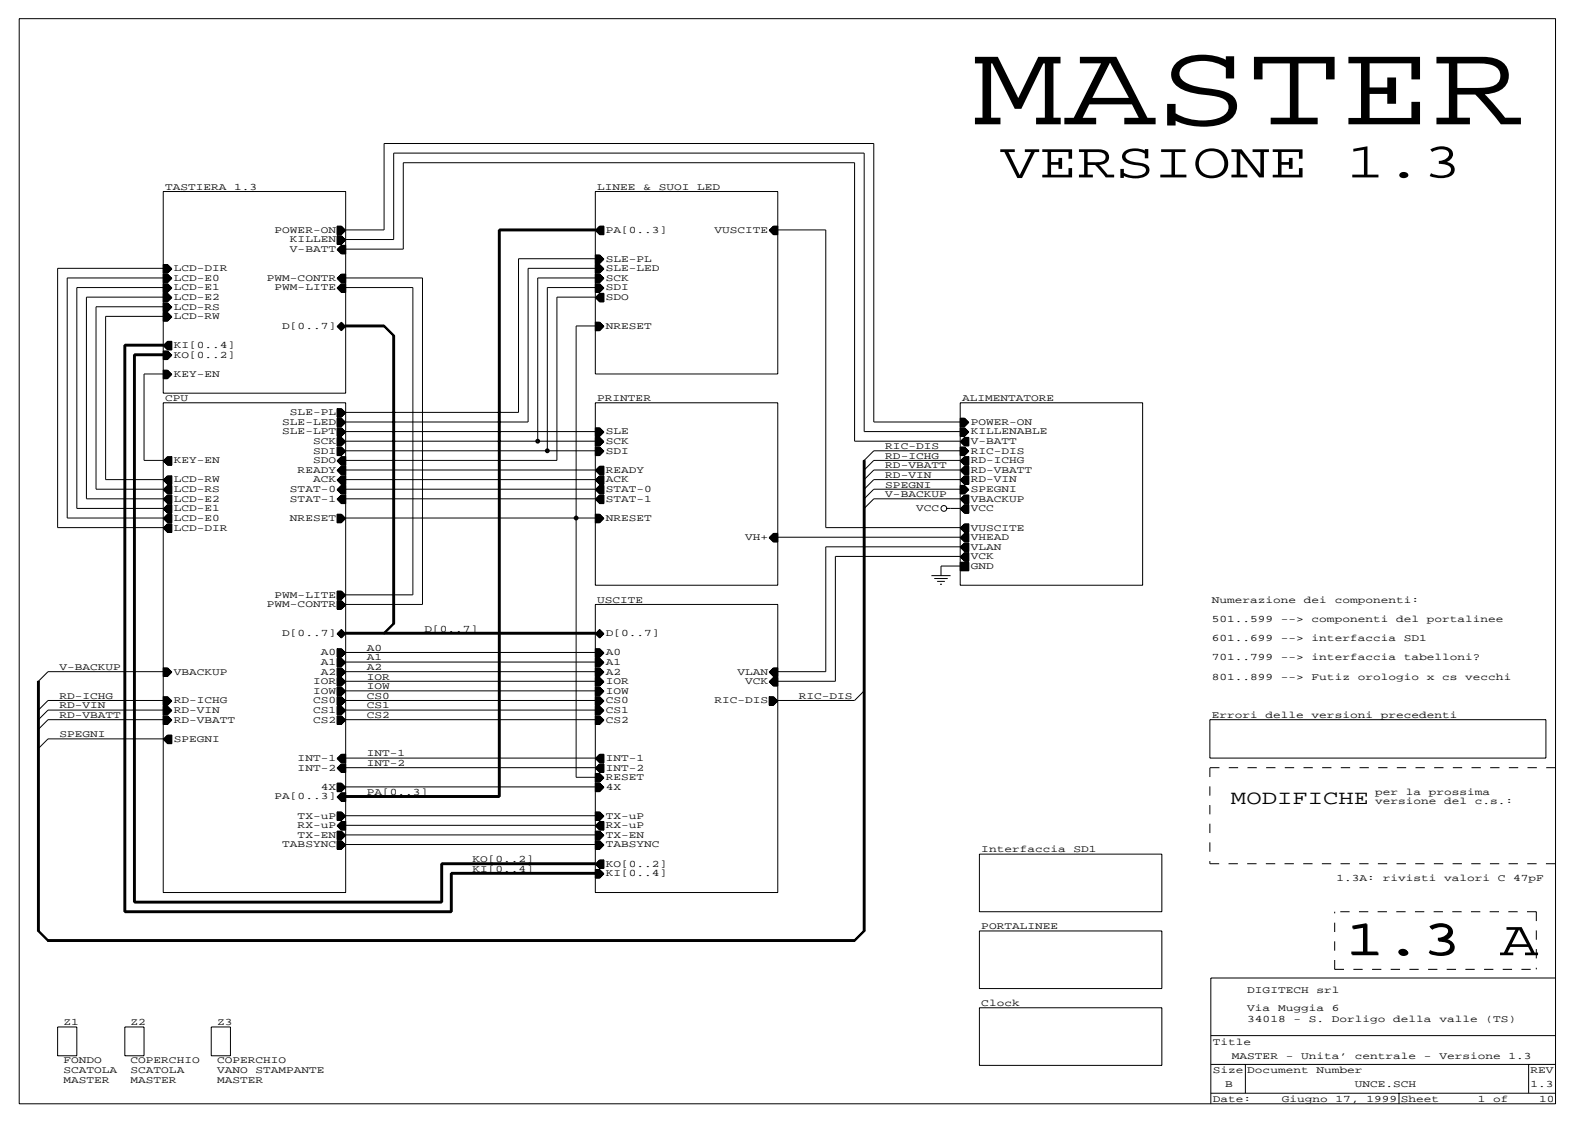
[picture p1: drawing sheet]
<svg xmlns="http://www.w3.org/2000/svg" width="420mm" height="297mm" viewBox="0 0 420 297" stroke-linecap="round" stroke-linejoin="round" font-family="sans-serif">
<g fill="none" stroke="#000" stroke-width=".26">
<path d="M5.1 4.9h406.4v287.1h-406.4zM43.2 50.7h48.2v53.3h-48.2zM89.2 59.8h1.1l1.1 1.1-1.1 1.2h-1.1zM157.5 50.7h48.2v48.2h-48.2zM205.7 59.8h-1.1l-1.1 1.1M43.2 75h1.1l1.2 1.2M43.2 75.3h1.4M43.2 75.6h1.6M43.2 75.8h1.9M43.2 76.2h2.3M43.2 76.4h2M43.2 76.7h1.8"/>
<path d="M43.2 76.9h1.5M43.2 77.2h1.2M43.2 77.6h1.1l1.2 1.1M43.2 77.8h1.4M43.2 78.1h1.6M43.2 78.3h1.9M43.2 78.7h2.3M43.2 79h2M43.2 79.2h1.8M43.2 79.5h1.5M43.2 79.7h1.2M43.2 72.5h1.1l1.2 1.1"/>
<path d="M43.2 72.8h1.4M43.2 73h1.6M43.2 73.3h1.9M43.2 73.6h2.3M43.2 73.9h2M43.2 74.2h1.8M43.2 74.4h1.5M43.2 74.7h1.2M43.2 70h1.1l1.2 1.1M43.2 70.2h1.4M43.2 70.5h1.6M43.2 70.7h1.9"/>
<path d="M43.2 71.1h2.3M43.2 71.4h2M43.2 71.6h1.8M43.2 71.9h1.5M43.2 72.1h1.2M45.3 76.1h-25v58.4h22.9M45.3 78.6h-22.4v53.3h20.3M45.3 73.5h-27.5v63.5h25.4M45.3 71h-30.1v68.6h28M45.5 76.2l-1.2 1.1h-1.1M45.5 78.7l-1.2 1.2h-1.1M45.5 73.6l-1.2 1.2h-1.1"/>
<path d="M45.5 71.1l-1.2 1.1h-1.1M89.2 62.3h1.1l1.1 1.2-1.1 1.1h-1.1zM89.2 60.1h1.4M89.2 60.3h1.6M89.2 60.6h1.9M89.2 60.8h2.1M89.2 60.9h2.2M89.2 61.2h2M89.2 61.5h1.7M89.2 61.7h1.5M89.2 62h1.2M89.2 62.6h1.4"/>
<path d="M89.2 62.9h1.6M89.2 63.1h1.9M89.2 63.4h2.1M89.2 63.5h2.2M89.2 63.7h2M89.2 64h1.7M89.2 64.2h1.5M89.2 64.5h1.2M89.2 76.2l1.1 1.1h1.1M89.2 76.2h2.2M89.2 73.6l1.1 1.2h1.1M89.2 73.6h2.2"/>
<path d="M89.2 66l1.1 1.2h1.1M89.2 66h2.2M89.3 76.1h19.9v81.2h-17.8M89.3 73.5h22.5v86.4h-20.4M89.3 65.9h17.4v-22.9h119.4v73.7h27.9M89.4 76.4h2M89.4 73.9h2M89.4 66.3h2M89.5 75.8h1.9M89.5 73.3h1.9M89.5 65.6h1.9M89.7 76.7h1.7"/>
<path d="M89.7 74.2h1.7M89.7 66.5h1.7M89.8 75.6h1.6M89.8 73h1.6M89.8 65.4h1.6M89.9 76.9h1.5M89.9 74.4h1.5M89.9 66.8h1.5M90 75.3h1.4M90 72.8h1.4M90 65.1h1.4M90.2 77.2h1.2"/>
<path d="M90.2 74.7h1.2M90.2 67h1.2M91.4 60.8h10.2v-22.8h129.5v73.6h25.1M91.4 63.4h12.7v-22.9h124.5v73.7h27.6M91.4 75h-1.1l-1.1 1.2M91.4 72.5h-1.1l-1.1 1.1M91.4 64.9h-1.1l-1.1 1.1M132.1 61.1h25.4M132.3 60.8v149.9h-43M157.5 60.9l1.1-1.1h1.2v2.3h-1.2zM157.5 60.6h-25.4v150.3h-40.7M157.5 60.8h-25.7v149.9"/>
<path d="M157.5 60.9h2.3M157.5 75h1.1l1.2 1.2M157.5 75.3h1.4M157.5 75.6h1.6M157.5 75.8h1.9M157.5 76.2h2.3M157.5 76.4h2M157.5 76.7h1.8M157.5 76.9h1.5M157.5 77.2h1.2M157.5 78.7l1.1-1.1h1.2v2.3h-1.2zM157.5 78.6h-10.2v43.2h-58"/>
<path d="M157.5 78.7h2.3M157.5 72.5h1.1l1.2 1.1M157.5 72.8h1.4M157.5 73h1.6M157.5 73.3h1.9M157.5 73.6h2.3M157.5 73.9h2M157.5 74.2h1.8M157.5 74.4h1.5M157.5 74.7h1.2M157.5 70h1.1l1.2 1.1M157.5 70.2h1.4"/>
<path d="M157.5 70.5h1.6M157.5 70.7h1.9M157.5 71.1h2.3M157.5 71.4h2M157.5 71.6h1.8M157.5 71.9h1.5M157.5 72.1h1.2M157.5 67.4h1.1l1.2 1.2M157.5 67.7h1.4M157.5 67.9h1.6M157.5 68.2h1.9M157.5 68.6h2.3"/>
<path d="M157.5 68.8h2M157.5 69.1h1.8M157.5 69.3h1.5M157.5 69.6h1.2M157.6 60.8h2.2M157.6 78.6h2.2M157.7 61.2h2.1M157.7 79h2.1M157.9 60.6h1.9M157.9 78.3h1.9M158 61.5h1.8M158 79.2h1.8"/>
<path d="M158.1 60.3h1.7M158.1 78.1h1.7M158.2 61.7h1.6M158.2 79.5h1.6M158.4 60.1h1.4M158.4 77.8h1.4M158.5 62h1.3M158.5 79.7h1.3M159.6 76.1h-14.8v43.1M159.6 73.5h-17.4v43.2M159.6 71h-19.9v40.6h-48.3M159.6 68.4h-22.4v40.7h-45.8"/>
<path d="M159.8 76.2l-1.2 1.1h-1.1M159.8 73.6l-1.2 1.2h-1.1M159.8 71.1l-1.2 1.1h-1.1M159.8 68.6l-1.2 1.1h-1.1M203.5 60.9l1.1 1.2h1.1M203.5 60.9h2.2M203.6 60.8h14.8v78.8h35.6M203.7 61.2h2M203.8 60.6h1.9M204 61.5h1.7M204.1 60.3h1.6M204.2 61.7h1.5"/>
<path d="M204.3 60.1h1.4M204.5 62h1.2M33 91.6h10.2M33.3 91.3v149.9M35.6 94.1h7.6M35.8 93.8v144.8M43.2 80.1h1.1l1.2 1.2M43.2 80.4h1.4M43.2 80.6h1.6M43.2 80.9h1.9M43.2 81.3h2.3M43.2 81.5h2"/>
<path d="M43.2 81.8h1.8M43.2 82h1.5M43.2 82.3h1.2M43.2 82.7h1.1l1.2 1.1M43.2 82.9h1.4M43.2 83.2h1.6M43.2 83.4h1.9M43.2 83.8h2.3M43.2 84.1h2M43.2 84.3h1.8M43.2 84.6h1.5M43.2 84.8h1.2"/>
<path d="M43.2 91.4l1.1-1.1h1.2v2.3h-1.2zM43.2 91h-10.2v150.4h86.4v-10.7h40M43.2 91.3h-10.4v149.9h86.8v-10.2M43.2 91.4h2.3M43.2 97.9h1.1l1.2 1.1M43.2 98.2h1.4M43.2 98.4h1.6M43.2 98.7h1.9M43.2 99h2.3M43.2 99.3h2M43.2 99.6h1.8M43.2 99.8h1.5"/>
<path d="M43.2 92.8h1.1l1.2 1.2M43.2 93.1h1.4M43.2 93.3h1.6M43.2 94h2.3M43.2 94.2h2M43.2 94.5h1.8M43.2 94.7h1.5M43.2 95h1.2M43.3 91.3h2.2M43.4 91.7h2.1M43.6 91h1.9M43.7 91.9h1.8"/>
<path d="M43.8 90.8h1.7M43.9 92.2h1.6M44.1 90.5h1.4M44.2 92.4h1.3M45.1 93.6h-9.5v145.3h81.2v-10.7h40.7M45.3 81.1h-19.9v48.3h17.8M45.3 83.7h-17.4v43.2h15.3M45.3 98.9h-7.2v22.9h5.1M45.3 93.8h-10v144.8h81.8v-10.1M45.5 81.3l-1.2 1.1h-1.1M45.5 83.8l-1.2 1.1h-1.1M45.5 99l-1.2 1.2h-1.1"/>
<path d="M45.5 94l-1.2 1.1h-1.1M89.2 86.3l1.1-1.1 1.1 1.1-1.1 1.2zM90.5 85.4l-1.2 1.1M90.7 85.6l-1.2 1.1M90.8 85.7l-1.1 1.2M91 85.9l-1.1 1.2M91.2 86.1l-1.2 1.1M91.4 86.3l-1.2 1.1M91.4 86h10.2M91.4 86.2h10.2l2.5 2.6v76.2l-2.5 2.5M101.6 86l2.8 2.8M101.6 86l-.3 .2 2.8 2.8"/>
<path d="M101.6 86v.5h-10.2M104.4 88.8h-.5v76.2h.5M104.4 88.8v76.2M157.5 85.2h1.1l1.2 1.1M157.5 85.5h1.4M157.5 85.7h1.6M157.5 86h1.9M157.5 86.3h2.3M157.5 86.6h2M157.5 86.9h1.8M157.5 87.1h1.5M157.5 87.4h1.2"/>
<path d="M159.6 86.2h-7.2v119.4h7.2M159.8 86.3l-1.2 1.2h-1.1M43.2 106.5h48.2v129.6h-48.2zM43.2 100.1h1.2M89.2 108.1h1.1l1.1 1.1-1.1 1.1h-1.1zM89.2 110.6h1.1l1.1 1.1-1.1 1.2h-1.1zM89.2 113.1h1.1l1.1 1.2-1.1 1.1h-1.1zM89.2 115.7h1.1l1.1 1.1-1.1 1.2h-1.1zM89.2 118.2h1.1l1.1 1.2-1.1 1.1h-1.1zM89.2 110.9h1.4M89.2 111.1h1.6M89.2 111.4h1.9"/>
<path d="M89.2 111.6h2.1M89.2 111.7h2.2M89.2 112h2M89.2 112.3h1.7M89.2 112.5h1.5M89.2 112.8h1.2M89.2 113.4h1.4M89.2 113.7h1.6M89.2 113.9h1.9M89.2 114.2h2.1M89.2 114.3h2.2M89.2 114.5h2"/>
<path d="M89.2 114.8h1.7M89.2 115h1.5M89.2 115.3h1.2M89.2 118.5h1.4M89.2 118.7h1.6M89.2 119h1.9M89.2 119.2h2.1M89.2 119.4h2.2M89.2 119.6h2M89.2 119.9h1.7M89.2 115.9h1.4M89.2 116.2h1.6"/>
<path d="M89.2 116.4h1.9M89.2 116.7h2.1M89.2 116.8h2.2M89.2 117.1h2M89.2 117.3h1.7M89.2 117.6h1.5M89.2 117.8h1.2M89.2 108.3h1.4M89.2 108.6h1.6M89.2 108.8h1.9M89.2 109.1h2.1M89.2 109.2h2.2"/>
<path d="M89.2 109.5h2M89.2 109.7h1.7M89.2 110h1.5M89.2 110.2h1.2M91.4 114.2h68.2M91.4 119.2h68.2M91.4 116.7h68.2M157.5 106.5h48.2v48.3h-48.2zM157.5 113.1h1.1l1.2 1.2M157.5 113.4h1.4M157.5 113.7h1.6M157.5 113.9h1.9"/>
<path d="M157.5 114.3h2.3M157.5 114.5h2M157.5 114.8h1.8M157.5 115h1.5M157.5 115.3h1.2M157.5 118.2h1.1l1.2 1.2M157.5 118.5h1.4M157.5 118.7h1.6M157.5 119h1.9M157.5 119.4h2.3M157.5 119.6h2M157.5 119.9h1.8"/>
<path d="M157.5 115.7h1.1l1.2 1.1M157.5 115.9h1.4M157.5 116.2h1.6M157.5 116.4h1.9M157.5 116.8h2.3M157.5 117.1h2M157.5 117.3h1.8M157.5 117.6h1.5M157.5 117.8h1.2M159.8 114.3l-1.2 1.1h-1.1M159.8 119.4l-1.2 1.1h-1.1M159.8 116.8l-1.2 1.2h-1.1"/>
<path d="M254 106.5h48.3v48.3h-48.3zM254 110.6h1.1l1.2 1.1M254 110.9h1.4M254 111.1h1.7M254 111.4h1.9M254 111.7h2.3M254 112h2M254 112.3h1.8M254 112.5h1.5M254 112.8h1.3M254 113.1h1.1l1.2 1.2M254 113.4h1.4"/>
<path d="M254 113.7h1.7M254 113.9h1.9M254 114.3h2.3M254 114.5h2M254 114.8h1.8M254 115h1.5M254 115.3h1.3M254 118.2h1.1l1.2 1.2M254 118.5h1.4M254 118.7h1.7M254 119h1.9M254 119.4h2.3"/>
<path d="M254 119.6h2M254 119.9h1.8M254 116.8h2.3M254.1 116.7h2.2M254.3 117.1h2M254.4 116.4h1.9M254.5 117.3h1.8M254.6 116.2h1.7M254.8 117.6h1.5M254.9 115.9h1.4M255 117.8h1.3M255.1 115.7h1.2v2.3h-1.2l-1.1-1.2z"/>
<path d="M256.2 119.2h-25.1l-2.5 2.6v124.4l-2.5 2.6h-213.4l-2.5-2.6v-66l2.5-2.5h32.6M256.3 111.7l-1.2 1.2h-1.1M256.3 114.3l-1.2 1.1h-1.1M256.3 119.4l-1.2 1.1h-1.1M43.2 121.9l1.1-1.1h1.2v2.2h-1.2zM43.2 127l1.1-1.2h1.2v2.3h-1.2zM43.2 129.5l1.1-1.1h1.2v2.3h-1.2zM43.2 132.1l1.1-1.2h1.2v2.3h-1.2zM43.2 134.6l1.1-1.1h1.2v2.2h-1.2zM43.2 139.7l1.1-1.2h1.2v2.3h-1.2zM43.2 121.9h2.3M43.2 127h2.3"/>
<path d="M43.2 134.6h2.3M43.2 129.5h2.3M43.2 132.1h2.3M43.2 139.7h2.3M43.2 137.1h2.3M43.3 121.8h2.2M43.3 126.9h2.2M43.3 134.5h2.2M43.3 129.4h2.2M43.3 131.9h2.2M43.3 139.6h2.2M43.3 137h2.2"/>
<path d="M43.4 122.2h2.1M43.4 127.2h2.1M43.4 134.9h2.1M43.4 129.8h2.1M43.4 132.3h2.1M43.4 139.9h2.1M43.4 137.4h2.1M43.6 121.5h1.9M43.6 126.6h1.9M43.6 134.2h1.9M43.6 129.1h1.9M43.6 131.7h1.9"/>
<path d="M43.6 139.3h1.9M43.6 136.8h1.9M43.7 122.4h1.8M43.7 127.5h1.8M43.7 135.1h1.8M43.7 130h1.8M43.7 132.6h1.8M43.7 137.7h1.8M43.8 121.3h1.7M43.8 126.4h1.7M43.8 134h1.7M43.8 128.9h1.7"/>
<path d="M43.8 131.4h1.7M43.8 139.1h1.7M43.8 136.5h1.7M43.9 122.7h1.6M43.9 127.7h1.6M43.9 135.4h1.6M43.9 130.3h1.6M43.9 132.8h1.6M43.9 137.9h1.6M44.1 121h1.4M44.1 126.1h1.4M44.1 133.7h1.4"/>
<path d="M44.1 128.6h1.4M44.1 131.2h1.4M44.1 138.8h1.4M44.1 136.3h1.4M44.2 122.9h1.3M44.2 128h1.3M44.2 135.6h1.3M44.2 130.5h1.3M44.2 133.1h1.3M44.2 138.2h1.3M44.3 136h1.2v2.3h-1.2l-1.1-1.2zM89.2 136h1.1l1.1 1.1-1.1 1.2h-1.1z"/>
<path d="M89.2 121.9l1.1 1.1h1.1M89.2 121.9h2.2M89.2 124.4l1.1 1.2h1.1M89.2 124.4h2.2M89.2 127l1.1 1.1h1.1M89.2 127h2.2M89.2 129.5l1.1 1.2h1.1M89.2 129.5h2.2M89.2 120.1h1.5M89.2 120.4h1.2M89.2 132.1l1.1 1.1h1.1M89.2 132.1h2.2"/>
<path d="M89.2 136.3h1.4M89.2 136.5h1.6M89.2 136.8h1.9M89.2 137h2.1M89.2 137.1h2.2M89.2 137.4h2M89.2 137.7h1.7M89.2 137.9h1.5M89.2 138.2h1.2M89.3 124.3h68.2M89.3 126.9h68.2M89.3 129.4h68.2"/>
<path d="M89.3 131.9h68.2M89.4 122.2h2M89.4 124.7h2M89.4 127.2h2M89.4 129.8h2M89.4 132.3h2M89.5 121.5h1.9M89.5 124.1h1.9M89.5 126.6h1.9M89.5 129.1h1.9M89.5 131.7h1.9M89.7 122.4h1.7"/>
<path d="M89.7 125h1.7M89.7 127.5h1.7M89.7 130h1.7M89.7 132.6h1.7M89.8 121.3h1.6M89.8 123.8h1.6M89.8 126.4h1.6M89.8 128.9h1.6M89.8 131.4h1.6M89.9 122.7h1.5M89.9 125.2h1.5M89.9 127.7h1.5"/>
<path d="M89.9 130.3h1.5M89.9 132.8h1.5M90 121h1.4M90 123.6h1.4M90 126.1h1.4M90 128.6h1.4M90 131.2h1.4M90.2 122.9h1.2M90.2 125.5h1.2M90.2 128h1.2M90.2 130.5h1.2M90.2 133.1h1.2"/>
<path d="M91.4 120.8h-1.1l-1.1 1.1M91.4 123.3h-1.1l-1.1 1.1M91.4 125.8h-1.1l-1.1 1.2M91.4 128.4h-1.1l-1.1 1.1M91.4 130.9h-1.1l-1.1 1.2M91.4 137h68.2M157.5 124.4l1.1-1.1h1.2v2.3h-1.2zM157.5 127l1.1-1.2h1.2v2.3h-1.2zM157.5 129.5l1.1-1.1h1.2v2.3h-1.2zM157.5 132.1l1.1-1.2h1.2v2.3h-1.2zM157.5 124.4h2.3M157.5 127h2.3"/>
<path d="M157.5 129.5h2.3M157.5 120.1h1.5M157.5 120.4h1.2M157.5 132.1h2.3M157.5 136h1.1l1.2 1.1M157.5 136.3h1.4M157.5 136.5h1.6M157.5 136.8h1.9M157.5 137.1h2.3M157.5 137.4h2M157.5 137.7h1.8M157.5 137.9h1.5"/>
<path d="M157.5 138.2h1.2M157.6 124.3h2.2M157.6 126.9h2.2M157.6 129.4h2.2M157.6 131.9h2.2M157.7 124.7h2.1M157.7 127.2h2.1M157.7 129.8h2.1M157.7 132.3h2.1M157.9 124.1h1.9M157.9 126.6h1.9M157.9 129.1h1.9"/>
<path d="M157.9 131.7h1.9M158 125h1.8M158 127.5h1.8M158 130h1.8M158 132.6h1.8M158.1 123.8h1.7M158.1 126.4h1.7M158.1 128.9h1.7M158.1 131.4h1.7M158.2 125.2h1.6M158.2 127.7h1.6M158.2 130.3h1.6"/>
<path d="M158.2 132.8h1.6M158.4 123.6h1.4M158.4 126.1h1.4M158.4 128.6h1.4M158.4 131.2h1.4M158.5 125.5h1.3M158.5 128h1.3M158.5 130.5h1.3M158.5 133.1h1.3M159.8 137.1l-1.2 1.2h-1.1M228.3 121.8h.6v124.4h-.6zM250.4 134.5h3.6"/>
<path d="M254 127l1.1-1.2h1.2v2.3h-1.2zM254 132.1l1.1-1.2h1.2v2.3h-1.2zM254 134.6l1.1-1.1h1.2v2.2h-1.2zM254 139.7l1.1-1.2h1.2v2.3h-1.2zM254 121.8h-22.9l-2.5 2.5M254 121.9h2.3M254 124.3h-22.9l-2.5 2.6M254 124.4h2.3M254 126.9h-22.9l-2.5 2.5M254 127h2.3M254 134.6h2.3M254 128.4h1.1l1.2 1.1"/>
<path d="M254 128.6h1.4M254 128.9h1.7M254 129.1h1.9M254 129.5h2.3M254 129.8h2M254 130h1.8M254 130.3h1.5M254 130.5h1.3M254 120.1h1.5M254 120.4h1.3M254 131.9h-22.9l-2.5 2.6M254 132.1h2.3"/>
<path d="M254 139.7h2.3M254.1 121.8h2.2M254.1 124.3h2.2M254.1 126.9h2.2M254.1 134.5h2.2M254.1 131.9h2.2M254.1 139.6h2.2M254.3 122.2h2M254.3 124.7h2M254.3 127.2h2M254.3 134.9h2M254.3 132.3h2"/>
<path d="M254.3 139.9h2M254.4 121.5h1.9M254.4 124.1h1.9M254.4 126.6h1.9M254.4 134.2h1.9M254.4 131.7h1.9M254.4 139.3h1.9M254.5 122.4h1.8M254.5 125h1.8M254.5 127.5h1.8M254.5 135.1h1.8M254.5 132.6h1.8"/>
<path d="M254.6 121.3h1.7M254.6 123.8h1.7M254.6 126.4h1.7M254.6 134h1.7M254.6 131.4h1.7M254.6 139.1h1.7M254.8 122.7h1.5M254.8 125.2h1.5M254.8 127.7h1.5M254.8 135.4h1.5M254.8 132.8h1.5M254.9 121h1.4"/>
<path d="M254.9 123.6h1.4M254.9 126.1h1.4M254.9 133.7h1.4M254.9 131.2h1.4M254.9 138.8h1.4M255 122.9h1.3M255 125.5h1.3M255 128h1.3M255 135.6h1.3M255 133.1h1.3M255.1 120.8h1.2v2.2h-1.2l-1.1-1.1zM255.1 123.3h1.2v2.3h-1.2l-1.1-1.2z"/>
<path d="M256.2 129.4h-25.1l-2.5 2.5M256.3 129.5l-1.2 1.2h-1.1M43.7 140.2h1.8M43.9 140.4h1.6M44.2 140.7h1.3M89.2 156.3h1.1l1.1 1.2-1.1 1.1h-1.1zM89.2 158.9h1.1l1.1 1.1-1.1 1.1h-1.1zM89.2 156.6h1.4M89.2 156.8h1.6M89.2 157.1h1.9M89.2 157.3h2.1M89.2 157.5h2.2"/>
<path d="M89.2 157.7h2M89.2 158h1.7M89.2 158.2h1.5M89.2 158.5h1.2M89.2 159.1h1.4M89.2 159.4h1.6M89.2 159.6h1.9M89.2 159.9h2.1M157.5 159.9h48.2v76.2h-48.2zM203.5 142.2l1.1 1.2h1.1M203.5 142.2h2.2M203.6 142.1h50.4"/>
<path d="M203.7 142.5h2M203.8 141.8h1.9M204 142.7h1.7M204.1 141.6h1.6M204.2 143h1.5M204.3 141.3h1.4M204.5 143.2h1.2M205.7 141.1h-1.1l-1.1 1.1M246.4 152.3h5.1M247.1 153h3.6M247.9 153.8h2M248.7 154.5h.5"/>
<path d="M254 142.2l1.1-1.1h1.2v2.3h-1.2zM254 144.8l1.1-1.2h1.2v2.3h-1.2zM254 147.3l1.1-1.1h1.2v2.2h-1.2zM254 148.7h2.3v2.3h-2.3M254 149h2.3M254 149.2h2.3M254 149.5h2.3M254 150h2.3M254 150.2h2.3M254 150.5h2.3M254 150.7h2.3M254 147.2h-33v33h-17.4"/>
<path d="M254 147.3h2.3M254 144.6h-35.6v33.1h-14.8M254 144.8h2.3M254 142.2h2.3M254.1 147.2h2.2M254.1 144.6h2.2M254.1 142.1h2.2M254.3 147.6h2M254.3 145h2M254.3 142.5h2M254.4 146.9h1.9M254.4 144.4h1.9"/>
<path d="M254.4 141.8h1.9M254.5 147.8h1.8M254.5 145.3h1.8M254.5 140.2h1.8M254.5 142.7h1.8M254.6 146.7h1.7M254.6 144.1h1.7M254.6 141.6h1.7M254.8 148.1h1.5M254.8 145.5h1.5M254.8 140.4h1.5M254.8 143h1.5"/>
<path d="M254.9 146.4h1.4M254.9 143.9h1.4M254.9 141.3h1.4M255 148.3h1.3M255 145.8h1.3M255 140.7h1.3M255 143.2h1.3M256.3 149.7h-7.4v2.6M43.2 176.6h1.1l1.2 1.2M43.2 176.9h1.4M43.2 177.2h1.6M43.2 177.4h1.9"/>
<path d="M43.2 177.8h2.3M43.2 178h2M43.2 178.3h1.8M43.2 178.5h1.5M43.2 178.8h1.2M45.5 177.8l-1.2 1.1h-1.1M89.2 171.6h1.1l1.1 1.1-1.1 1.1h-1.1zM89.2 174.1h1.1l1.1 1.1-1.1 1.2h-1.1zM89.2 176.6h1.1l1.1 1.2-1.1 1.1h-1.1zM89.2 179.2h1.1l1.1 1.1-1.1 1.2h-1.1zM89.2 176.9h1.4M89.2 177.2h1.6"/>
<path d="M89.2 177.4h1.9M89.2 177.7h2.1M89.2 177.8h2.2M89.2 178h2M89.2 178.3h1.7M89.2 178.5h1.5M89.2 178.8h1.2M89.2 167.6l1.1-1.1 1.1 1.1-1.1 1.2zM89.2 171.8h1.4M89.2 172.1h1.6M89.2 172.3h1.9M89.2 172.6h2.1"/>
<path d="M89.2 172.7h2.2M89.2 173h2M89.2 173.2h1.7M89.2 173.5h1.5M89.2 173.7h1.2M89.2 174.4h1.4M89.2 174.6h1.6M89.2 174.9h1.9M89.2 175.1h2.1M89.2 175.2h2.2M89.2 175.5h2M89.2 175.8h1.7"/>
<path d="M89.2 176h1.5M89.2 176.3h1.2M89.2 179.4h1.4M89.2 179.7h1.6M89.2 179.9h1.9M89.2 160h2.2M89.2 160.3h2M89.2 160.5h1.7M89.2 160.8h1.5M89.2 161h1.2M90.5 166.7l-1.2 1.1M90.7 166.8l-1.2 1.2"/>
<path d="M90.8 167l-1.1 1.2M91 167.2l-1.1 1.1M91.2 167.4l-1.2 1.1M91.4 167.5l-1.2 1.2M91.4 177.7h68.2M91.4 172.6h68.2M91.4 175.1h68.2M91.4 167.5h66.1M91.4 167.2h66.1M91.4 167.8h66.1M104.1 164.7l-2.8 2.8 .3 .3 2.8-2.8M157.5 176.6h1.1l1.2 1.2"/>
<path d="M157.5 176.9h1.4M157.5 177.2h1.6M157.5 177.4h1.9M157.5 177.8h2.3M157.5 178h2M157.5 178.3h1.8M157.5 178.5h1.5M157.5 178.8h1.2M157.5 171.6h1.1l1.2 1.1M157.5 171.8h1.4M157.5 172.1h1.6M157.5 172.3h1.9"/>
<path d="M157.5 172.7h2.3M157.5 173h2M157.5 173.2h1.8M157.5 173.5h1.5M157.5 173.7h1.2M157.5 174.1h1.1l1.2 1.1M157.5 174.4h1.4M157.5 174.6h1.6M157.5 174.9h1.9M157.5 175.2h2.3M157.5 175.5h2M157.5 175.8h1.8"/>
<path d="M157.5 176h1.5M157.5 176.3h1.2M157.5 179.2h1.1l1.2 1.1M157.5 179.4h1.4M157.5 179.7h1.6M157.5 179.9h1.9M157.5 167.6l1.1-1.1 1.2 1.1-1.2 1.2zM158.8 166.7l-1.1 1.1M159 166.8l-1.2 1.2M159.2 167l-1.2 1.2M159.3 167.2l-1.1 1.1M159.5 167.4l-1.1 1.1"/>
<path d="M159.7 167.5l-1.2 1.2M159.8 177.8l-1.2 1.1h-1.1M159.8 172.7l-1.2 1.1h-1.1M159.8 175.2l-1.2 1.2h-1.1M203.5 177.8l1.1 1.1h1.1M203.5 177.8h2.2M203.7 178h2M203.8 177.4h1.9M203.8 179.9h1.9M204 178.3h1.7M204.1 177.2h1.6M204.1 179.7h1.6"/>
<path d="M204.2 178.5h1.5M204.3 176.9h1.4M204.3 179.4h1.4M204.5 178.8h1.2M205.7 176.6h-1.1l-1.1 1.2M205.7 179.2h-1.1l-1.1 1.1M9.9 180.2h.5v66h-.5zM43.2 195.6l1.1-1.2h1.2v2.3h-1.2zM43.2 184.3h1.1l1.2 1.1M43.2 184.5h1.4M43.2 184.8h1.6M43.2 185h1.9"/>
<path d="M43.2 185.4h2.3M43.2 185.7h2M43.2 185.9h1.8M43.2 186.2h1.5M43.2 186.4h1.2M43.2 186.8h1.1l1.2 1.1M43.2 187.1h1.4M43.2 187.3h1.6M43.2 187.6h1.9M43.2 187.9h2.3M43.2 188.2h2M43.2 188.5h1.8"/>
<path d="M43.2 188.7h1.5M43.2 189h1.2M43.2 189.3h1.1l1.2 1.2M43.2 189.6h1.4M43.2 189.9h1.6M43.2 190.1h1.9M43.2 190.5h2.3M43.2 190.7h2M43.2 191h1.8M43.2 191.2h1.5M43.2 191.5h1.2M43.2 195.4h-30.5l-2.5 2.6"/>
<path d="M43.2 195.6h2.3M43.3 195.4h2.2M43.4 195.8h2.1M43.6 195.2h1.9M43.7 196.1h1.8M43.8 194.9h1.7M43.9 196.3h1.6M44.1 194.7h1.4M44.2 196.6h1.3M45.3 185.3h-32.6l-2.5 2.5M45.3 187.8h-32.6l-2.5 2.6M45.3 190.4h-32.6l-2.5 2.5"/>
<path d="M45.5 190.5l-1.2 1.1h-1.1M45.5 185.4l-1.2 1.1h-1.1M45.5 187.9l-1.2 1.2h-1.1M89.2 181.7h1.1l1.1 1.2-1.1 1.1h-1.1zM89.2 184.3h1.1l1.1 1.1-1.1 1.1h-1.1zM89.2 186.8h1.1l1.1 1.1-1.1 1.2h-1.1zM89.2 189.3h1.1l1.1 1.2-1.1 1.1h-1.1zM89.2 184.5h1.4M89.2 184.8h1.6M89.2 185h1.9M89.2 185.3h2.1M89.2 185.4h2.2"/>
<path d="M89.2 185.7h2M89.2 185.9h1.7M89.2 186.2h1.5M89.2 186.4h1.2M89.2 187.1h1.4M89.2 187.3h1.6M89.2 187.6h1.9M89.2 187.8h2.1M89.2 187.9h2.2M89.2 188.2h2M89.2 188.5h1.7M89.2 188.7h1.5"/>
<path d="M89.2 189h1.2M89.2 189.6h1.4M89.2 189.9h1.6M89.2 190.1h1.9M89.2 190.4h2.1M89.2 190.5h2.2M89.2 190.7h2M89.2 191h1.7M89.2 191.2h1.5M89.2 191.5h1.2M89.2 180.2h2.1M89.2 180.3h2.2"/>
<path d="M89.2 180.6h2M89.2 180.8h1.7M89.2 181.1h1.5M89.2 181.3h1.2M89.2 182h1.4M89.2 182.2h1.6M89.2 182.5h1.9M89.2 182.7h2.1M89.2 182.9h2.2M89.2 183.1h2M89.2 183.4h1.7M89.2 183.6h1.5"/>
<path d="M89.2 183.9h1.2M90 199.8h1.4M91.4 185.3h68.2M91.4 187.8h68.2M91.4 190.4h68.2M91.4 199.5h-1.1l-1.1 1.1M91.4 180.2h68.2M91.4 182.7h68.2M157.5 184.3h1.1l1.2 1.1M157.5 184.5h1.4M157.5 184.8h1.6M157.5 185h1.9"/>
<path d="M157.5 185.4h2.3M157.5 185.7h2M157.5 185.9h1.8M157.5 186.2h1.5M157.5 186.4h1.2M157.5 186.8h1.1l1.2 1.1M157.5 187.1h1.4M157.5 187.3h1.6M157.5 187.6h1.9M157.5 187.9h2.3M157.5 188.2h2M157.5 188.5h1.8"/>
<path d="M157.5 188.7h1.5M157.5 189h1.2M157.5 189.3h1.1l1.2 1.2M157.5 189.6h1.4M157.5 189.9h1.6M157.5 190.1h1.9M157.5 190.5h2.3M157.5 190.7h2M157.5 191h1.8M157.5 191.2h1.5M157.5 191.5h1.2M157.5 180.3h2.3"/>
<path d="M157.5 180.6h2M157.5 180.8h1.8M157.5 181.1h1.5M157.5 181.3h1.2M157.5 181.7h1.1l1.2 1.2M157.5 182h1.4M157.5 182.2h1.6M157.5 182.5h1.9M157.5 182.9h2.3M157.5 183.1h2M157.5 183.4h1.8M157.5 183.6h1.5"/>
<path d="M157.5 183.9h1.2M158.4 199.8h1.4M159.8 185.4l-1.2 1.1h-1.1M159.8 187.9l-1.2 1.2h-1.1M159.8 190.5l-1.2 1.1h-1.1M159.8 180.3l-1.2 1.2h-1.1M159.8 182.9l-1.2 1.1h-1.1M203.5 184.3h1.1l1.1 1.1-1.1 1.1h-1.1zM203.5 184.5h1.4M203.5 184.8h1.6M203.5 185h1.9M203.5 185.3h2.1"/>
<path d="M203.5 185.4h2.2M203.5 185.7h2M203.5 185.9h1.7M203.5 186.2h1.5M203.5 186.4h1.2M203.5 180.3l1.1 1.2h1.1M203.5 180.3h2.2M203.7 180.6h2M204 180.8h1.7M204.2 181.1h1.5M204.5 181.3h1.2M228.6 182.7l-2.5 2.6h-20.4"/>
<path d="M320 190.4h88.9v10.1h-88.9zM89.2 207.1h1.1l1.1 1.2-1.1 1.1h-1.1zM89.2 214.7h1.1l1.1 1.2-1.1 1.1h-1.1zM89.2 219.8h1.1l1.1 1.2-1.1 1.1h-1.1zM89.2 215h1.4M89.2 215.3h1.6M89.2 215.5h1.9M89.2 215.8h2.1M89.2 215.9h2.2M89.2 216.1h2M89.2 216.4h1.7M89.2 216.6h1.5"/>
<path d="M89.2 216.9h1.2M89.2 218.4l1.1 1.2h1.1M89.2 218.4h2.2M89.2 200.6l1.1 1.2h1.1M89.2 200.6h2.2M89.2 203.2l1.1 1.1h1.1M89.2 203.2h2.2M89.2 210.8l1.1 1.1h1.1M89.2 210.8h2.2M89.2 207.4h1.4M89.2 207.6h1.6M89.2 207.9h1.9"/>
<path d="M89.2 208.1h2.1M89.2 208.3h2.2M89.2 208.5h2M89.2 208.8h1.7M89.2 209h1.5M89.2 209.3h1.2M89.3 218.3h68.2M89.3 200.5h68.2M89.3 203.1h68.2M89.4 218.7h2M89.4 200.9h2M89.4 203.4h2"/>
<path d="M89.4 211.1h2M89.5 218h1.9M89.5 200.3h1.9M89.5 202.8h1.9M89.5 210.4h42.6M89.7 218.9h1.7M89.7 201.2h1.7M89.7 203.7h1.7M89.7 211.3h1.7M89.8 217.8h1.6M89.8 200h1.6M89.8 202.6h1.6"/>
<path d="M89.8 210.2h1.6M89.9 219.2h1.5M89.9 201.4h1.5M89.9 203.9h1.5M89.9 211.6h1.5M90 217.5h1.4M90 202.3h1.4M90 209.9h1.4M90.2 219.4h1.2M90.2 201.7h1.2M90.2 204.2h1.2M90.2 211.8h1.2"/>
<path d="M91.4 215.8h68.2M91.4 217.3h-1.1l-1.1 1.1M91.4 202h-1.1l-1.1 1.2M91.4 209.7h-1.1l-1.1 1.1M91.4 208.1h68.2M157.5 200.6l1.1-1.1h1.2v2.3h-1.2zM157.5 203.2l1.1-1.2h1.2v2.3h-1.2zM157.5 218.4l1.1-1.1h1.2v2.3h-1.2zM157.5 214.7h1.1l1.2 1.2M157.5 215h1.4M157.5 215.3h1.6M157.5 215.5h1.9"/>
<path d="M157.5 215.9h2.3M157.5 216.1h2M157.5 216.4h1.8M157.5 216.6h1.5M157.5 216.9h1.2M157.5 218.4h2.3M157.5 219.8h1.1l1.2 1.2M157.5 200.6h2.3M157.5 203.2h2.3M157.5 207.1h1.1l1.2 1.2M157.5 207.4h1.4M157.5 207.6h1.6"/>
<path d="M157.5 207.9h1.9M157.5 208.3h2.3M157.5 208.5h2M157.5 208.8h1.8M157.5 209h1.5M157.5 209.3h1.2M157.5 204.6h1.1l1.2 1.1M157.5 204.8h1.4M157.5 205.1h1.6M157.5 205.3h1.9M157.5 205.7h2.3M157.5 206h2"/>
<path d="M157.5 206.2h1.8M157.5 206.5h1.5M157.5 206.7h1.2M157.6 218.3h2.2M157.6 200.5h2.2M157.6 203.1h2.2M157.7 218.7h2.1M157.7 200.9h2.1M157.7 203.4h2.1M157.9 218h1.9M157.9 200.3h1.9M157.9 202.8h1.9"/>
<path d="M158 218.9h1.8M158 201.2h1.8M158 203.7h1.8M158.1 217.8h1.7M158.1 200h1.7M158.1 202.6h1.7M158.2 219.2h1.6M158.2 201.4h1.6M158.2 203.9h1.6M158.4 217.5h1.4M158.4 202.3h1.4M158.5 219.4h1.3"/>
<path d="M158.5 201.7h1.3M158.5 204.2h1.3M159.8 208.3l-1.2 1.1h-1.1M159.8 215.9l-1.2 1.1h-1.1M159.8 205.7l-1.2 1.2h-1.1M35.6 238.4h81.2M89.2 222.4h1.1l1.1 1.1-1.1 1.1h-1.1zM89.2 220.1h1.4M89.2 220.3h1.6M89.2 220.6h1.9M89.2 220.8h2.1M89.2 221h2.2"/>
<path d="M89.2 221.2h2M89.2 221.5h1.7M89.2 221.7h1.5M89.2 222h1.2M89.2 222.6h1.4M89.2 222.9h1.6M89.2 223.1h1.9M89.2 223.4h2.1M89.2 223.5h2.2M89.2 223.8h2M89.2 224h1.7M89.2 224.3h1.5"/>
<path d="M89.2 224.5h1.2M91.4 220.8h68.2M91.4 223.4h68.2M116.8 228.7h40.7M119.4 231.3h38.1M157.5 228.6l1.1-1.2h1.2v2.3h-1.2zM157.5 220.1h1.4M157.5 220.3h1.6M157.5 220.6h1.9M157.5 221h2.3M157.5 221.2h2M157.5 221.5h1.8"/>
<path d="M157.5 221.7h1.5M157.5 222h1.2M157.5 222.4h1.1l1.2 1.1M157.5 222.6h1.4M157.5 222.9h1.6M157.5 223.1h1.9M157.5 223.5h2.3M157.5 223.8h2M157.5 224h1.8M157.5 224.3h1.5M157.5 224.5h1.2M157.5 228.5h-40.9v10.1"/>
<path d="M157.5 228.6h2.3M157.5 230h1.1l1.2 1.1M157.5 230.2h1.4M157.5 230.5h1.6M157.5 231.1h2.3M157.5 231.4h2M157.5 231.6h1.8M157.5 231.9h1.5M157.5 232.1h1.2M157.6 228.5h2.2M157.7 228.8h2.1M157.9 228.2h1.9"/>
<path d="M158 229.1h1.8M158.1 228h1.7M158.2 229.3h1.6M158.4 227.7h1.4M158.5 229.6h1.3M159.6 231h-40.5v10.2M159.8 221l-1.2 1.1h-1.1M159.8 223.5l-1.2 1.1h-1.1M159.8 231.1l-1.2 1.2h-1.1M259.1 225.9h48.2v15.3h-48.2zM9.9 246.2l.3-.2 2.8 2.8M9.9 246.2l2.8 2.8"/>
<path d="M12.7 249v-.5h213.4v.5M12.7 249h213.4M33 240.9h86.4M228.6 246l-2.8 2.8 .3 .2M228.9 246.2l-2.8 2.8M259.1 246.2h48.2v15.3h-48.2zM411.5 258.7h-91.2v33.3M15.2 271.6h5.1v7.7h-5.1zM33 271.6h5.1v7.7h-5.1zM55.9 271.6h5.1v7.7h-5.1zM259.1 266.6h48.2v15.2h-48.2zM320.3 273.9h91.2"/>
<path d="M320.3 289.2h91.2M320.3 281.5h91.2M329.4 281.5v7.7M370.1 289.2v2.8M404.4 281.5v7.7"/>
<circle cx="142.2" cy="116.7" r=".51"/>
<circle cx="142.2" cy="116.7" r=".25"/>
<circle cx="144.8" cy="119.2" r=".51"/>
<circle cx="144.8" cy="119.2" r=".25"/>
<circle cx="152.4" cy="137" r=".51"/>
<circle cx="152.4" cy="137" r=".25"/>
<circle cx="249.7" cy="134.5" r=".76"/>
</g>
<path d="M320 203.1v25.4M411.5 203.1h-91.5M320 228.5h91.5M353.1 256.4v-15.2M353.1 256.4h53.3M406.4 241.2v15.2M406.4 241.2h-53.3" fill="none" stroke="#000" stroke-width=".26" stroke-dasharray="2.5" stroke-linecap="butt"/>
<text font-size="31.7" x="257" y="32.9">MASTER</text>
<g font-size="13.2">
<text x="264.7" y="46.9">VERSIONE</text>
<text x="356.1" y="46.9">1.3</text>
<text x="355.9" y="252.4">1.3</text>
<text x="396.7" y="252.7">A</text>
</g>
<text font-size="5.3" x="325.6" y="212.6">MODIFICHE</text>
<g font-size="2.6">
<text x="43.7" y="50.2">TASTIERA</text>
<text x="62" y="50.2">1.3</text>
<text x="158" y="50.2">LINEE</text>
<text x="170.2" y="50.2">&amp;</text>
<text x="174.2" y="50.2">SUOI</text>
<text x="184.4" y="50.2">LED</text>
<text x="72.6" y="61.6">POWER-ON</text>
<text x="76.7" y="64.1">KILLEN</text>
<text x="160.3" y="61.6">PA[0..3]</text>
<text x="189" y="61.6">VUSCITE</text>
<text x="46" y="71.7">LCD-DIR</text>
<text x="76.7" y="66.7">V-BATT</text>
<text x="160.3" y="69.2">SLE-PL</text>
<text x="160.3" y="71.7">SLE-LED</text>
<text x="46" y="76.8">LCD-E1</text>
<text x="46" y="74.3">LCD-E0</text>
<text x="70.6" y="74.3">PWM-CONTR</text>
<text x="72.6" y="76.8">PWM-LITE</text>
<text x="160.3" y="76.8">SDI</text>
<text x="160.3" y="74.3">SCK</text>
<text x="46" y="79.4">LCD-E2</text>
<text x="46" y="81.9">LCD-RS</text>
<text x="160.3" y="79.4">SDO</text>
<text x="46" y="84.4">LCD-RW</text>
<text x="74.7" y="87">D[0..7]</text>
<text x="160.3" y="87">NRESET</text>
<text x="46" y="92.1">KI[0..4]</text>
<text x="46" y="94.6">KO[0..2]</text>
<text x="46" y="99.7">KEY-EN</text>
<text x="43.7" y="106">CPU</text>
<text x="158" y="106">PRINTER</text>
<text x="254.5" y="106">ALIMENTATORE</text>
<text x="74.7" y="112.4">SLE-LED</text>
<text x="76.7" y="109.8">SLE-PL</text>
<text x="256.8" y="112.4">POWER-ON</text>
<text x="74.7" y="114.9">SLE-LPT</text>
<text x="82.8" y="117.5">SCK</text>
<text x="160.3" y="117.5">SCK</text>
<text x="160.3" y="114.9">SLE</text>
<text x="234.2" y="118.8">RIC-DIS</text>
<text x="256.8" y="114.9">KILLENABLE</text>
<text x="256.8" y="117.5">V-BATT</text>
<text x="46" y="122.5">KEY-EN</text>
<text x="78.7" y="125.1">READY</text>
<text x="82.8" y="120">SDI</text>
<text x="82.8" y="122.5">SDO</text>
<text x="160.3" y="120">SDI</text>
<text x="160.3" y="125.1">READY</text>
<text x="234.2" y="121.3">RD-ICHG</text>
<text x="234.2" y="123.9">RD-VBATT</text>
<text x="256.8" y="122.5">RD-ICHG</text>
<text x="256.8" y="125.1">RD-VBATT</text>
<text x="256.8" y="120">RIC-DIS</text>
<text x="46" y="130.2">LCD-RS</text>
<text x="46" y="127.6">LCD-RW</text>
<text x="76.7" y="130.2">STAT-0</text>
<text x="82.8" y="127.6">ACK</text>
<text x="160.3" y="127.6">ACK</text>
<text x="160.3" y="130.2">STAT-0</text>
<text x="234.2" y="129">SPEGNI</text>
<text x="234.2" y="126.4">RD-VIN</text>
<text x="234.2" y="131.5">V-BACKUP</text>
<text x="256.8" y="127.6">RD-VIN</text>
<text x="256.8" y="130.2">SPEGNI</text>
<text x="46" y="137.8">LCD-E0</text>
<text x="46" y="135.2">LCD-E1</text>
<text x="46" y="132.7">LCD-E2</text>
<text x="76.7" y="132.7">STAT-1</text>
<text x="76.7" y="137.8">NRESET</text>
<text x="160.3" y="132.7">STAT-1</text>
<text x="160.3" y="137.8">NRESET</text>
<text x="242.3" y="135.2">VCC</text>
<text x="256.8" y="135.2">VCC</text>
<text x="256.8" y="132.7">VBACKUP</text>
<text x="46" y="140.3">LCD-DIR</text>
<text x="197.1" y="142.9">VH+</text>
<text x="256.8" y="140.3">VUSCITE</text>
<text x="256.8" y="142.9">VHEAD</text>
<text x="256.8" y="147.9">VCK</text>
<text x="256.8" y="145.4">VLAN</text>
<text x="256.8" y="150.5">GND</text>
<text x="70.6" y="160.6">PWM-CONTR</text>
<text x="72.6" y="158.1">PWM-LITE</text>
<text x="158" y="159.4">USCITE</text>
<text x="320.5" y="159.4">Numerazione</text>
<text x="344.9" y="159.4">dei</text>
<text x="353.1" y="159.4">componenti:</text>
<text x="112.3" y="167.1">D[0..7]</text>
<text x="320.5" y="164.5">501..599</text>
<text x="338.8" y="164.5">--&gt;</text>
<text x="347" y="164.5">componenti</text>
<text x="369.3" y="164.5">del</text>
<text x="377.4" y="164.5">portalinee</text>
<text x="74.7" y="168.3">D[0..7]</text>
<text x="84.8" y="173.3">A0</text>
<text x="97" y="172.1">A0</text>
<text x="160.3" y="173.3">A0</text>
<text x="160.3" y="168.3">D[0..7]</text>
<text x="320.5" y="169.6">601..699</text>
<text x="338.8" y="169.6">--&gt;</text>
<text x="347" y="169.6">interfaccia</text>
<text x="371.3" y="169.6">SD1</text>
<text x="15.7" y="177.2">V-BACKUP</text>
<text x="46" y="178.4">VBACKUP</text>
<text x="84.8" y="175.9">A1</text>
<text x="84.8" y="178.4">A2</text>
<text x="97" y="174.7">A1</text>
<text x="97" y="177.2">A2</text>
<text x="97" y="179.8">IOR</text>
<text x="160.3" y="175.9">A1</text>
<text x="160.3" y="178.4">A2</text>
<text x="195.1" y="178.4">VLAN</text>
<text x="320.5" y="174.7">701..799</text>
<text x="320.5" y="179.8">801..899</text>
<text x="338.8" y="174.7">--&gt;</text>
<text x="338.8" y="179.8">--&gt;</text>
<text x="347" y="174.7">interfaccia</text>
<text x="347" y="179.8">Futiz</text>
<text x="359.2" y="179.8">orologio</text>
<text x="371.3" y="174.7">tabelloni?</text>
<text x="377.4" y="179.8">x</text>
<text x="381.5" y="179.8">cs</text>
<text x="387.6" y="179.8">vecchi</text>
<text x="15.7" y="184.8">RD-ICHG</text>
<text x="82.8" y="181">IOR</text>
<text x="82.8" y="183.5">IOW</text>
<text x="97" y="182.3">IOW</text>
<text x="97" y="184.8">CS0</text>
<text x="160.3" y="181">IOR</text>
<text x="160.3" y="183.5">IOW</text>
<text x="197.1" y="181">VCK</text>
<text x="211.3" y="184.8">RIC-DIS</text>
<text x="15.7" y="189.9">RD-VBATT</text>
<text x="15.7" y="187.4">RD-VIN</text>
<text x="46" y="186">RD-ICHG</text>
<text x="46" y="188.6">RD-VIN</text>
<text x="46" y="191.1">RD-VBATT</text>
<text x="82.8" y="186">CS0</text>
<text x="82.8" y="188.6">CS1</text>
<text x="82.8" y="191.1">CS2</text>
<text x="97" y="187.4">CS1</text>
<text x="97" y="189.9">CS2</text>
<text x="160.3" y="186">CS0</text>
<text x="160.3" y="188.6">CS1</text>
<text x="160.3" y="191.1">CS2</text>
<text x="189" y="186">RIC-DIS</text>
<text x="320.5" y="189.9">Errori</text>
<text x="334.8" y="189.9">delle</text>
<text x="347" y="189.9">versioni</text>
<text x="365.3" y="189.9">precedenti</text>
<text x="15.7" y="195">SPEGNI</text>
<text x="46" y="196.2">SPEGNI</text>
<text x="78.7" y="201.3">INT-1</text>
<text x="78.7" y="203.8">INT-2</text>
<text x="97" y="200.1">INT-1</text>
<text x="97" y="202.6">INT-2</text>
<text x="160.3" y="203.8">INT-2</text>
<text x="160.3" y="201.3">INT-1</text>
<text x="84.8" y="208.9">4X</text>
<text x="160.3" y="206.4">RESET</text>
<text x="160.3" y="208.9">4X</text>
<text x="72.6" y="211.4">PA[0..3]</text>
<text x="97" y="210.2">PA[0..3]</text>
<text x="363.7" y="210.2">per</text>
<text x="363.7" y="212.8">versione</text>
<text x="371.9" y="210.2">la</text>
<text x="378" y="210.2">prossima</text>
<text x="382" y="212.8">del</text>
<text x="390.1" y="212.8">c.s.:</text>
<text x="78.7" y="216.5">TX-uP</text>
<text x="78.7" y="219.1">RX-uP</text>
<text x="78.7" y="221.6">TX-EN</text>
<text x="160.3" y="216.5">TX-uP</text>
<text x="160.3" y="219.1">RX-uP</text>
<text x="160.3" y="221.6">TX-EN</text>
<text x="74.7" y="224.1">TABSYNC</text>
<text x="160.3" y="224.1">TABSYNC</text>
<text x="259.6" y="225.4">Interfaccia</text>
<text x="284" y="225.4">SD1</text>
<text x="125" y="228">KO[0..2]</text>
<text x="125" y="230.6">KI[0..4]</text>
<text x="160.3" y="229.2">KO[0..2]</text>
<text x="160.3" y="231.8">KI[0..4]</text>
<text x="353.6" y="233.1">1.3A:</text>
<text x="365.8" y="233.1">rivisti</text>
<text x="382" y="233.1">valori</text>
<text x="396.2" y="233.1">C</text>
<text x="400.3" y="233.1">47pF</text>
<text x="259.6" y="245.7">PORTALINEE</text>
<text x="329.9" y="262.7">DIGITECH</text>
<text x="348.2" y="262.7">srl</text>
<text x="259.6" y="266.1">Clock</text>
<text x="329.9" y="267.3">Via</text>
<text x="338.1" y="267.3">Muggia</text>
<text x="352.3" y="267.3">6</text>
<text x="16.8" y="271.1">Z1</text>
<text x="34.5" y="271.1">Z2</text>
<text x="57.4" y="271.1">Z3</text>
<text x="329.9" y="270.4">34018</text>
<text x="342.1" y="270.4">-</text>
<text x="346.2" y="270.4">S.</text>
<text x="352.3" y="270.4">Dorligo</text>
<text x="368.6" y="270.4">della</text>
<text x="380.7" y="270.4">valle</text>
<text x="392.9" y="270.4">(TS)</text>
<text x="16.8" y="281.3">FONDO</text>
<text x="34.5" y="281.3">COPERCHIO</text>
<text x="57.4" y="281.3">COPERCHIO</text>
<text x="320.8" y="276.5">Title</text>
<text x="325.9" y="280">MASTER</text>
<text x="340.1" y="280">-</text>
<text x="344.2" y="280">Unita’</text>
<text x="358.4" y="280">centrale</text>
<text x="376.7" y="280">-</text>
<text x="380.7" y="280">Versione</text>
<text x="399" y="280">1.3</text>
<text x="16.8" y="283.8">SCATOLA</text>
<text x="16.8" y="286.4">MASTER</text>
<text x="34.5" y="283.8">SCATOLA</text>
<text x="34.5" y="286.4">MASTER</text>
<text x="57.4" y="283.8">VANO</text>
<text x="57.4" y="286.4">MASTER</text>
<text x="67.6" y="283.8">STAMPANTE</text>
<text x="320.8" y="283.8">Size Document</text>
<text x="324.1" y="287.6">B</text>
<text x="348.2" y="283.8">Number</text>
<text x="358.4" y="287.6">UNCE.SCH</text>
<text x="404.9" y="283.8">REV</text>
<text x="404.9" y="287.6">1.3</text>
<text x="320.8" y="291.5">Date:</text>
<text x="339.1" y="291.5">Giugno</text>
<text x="353.3" y="291.5">17,</text>
<text x="361.4" y="291.5">1999 Sheet</text>
<text x="390.9" y="291.5">1</text>
<text x="395" y="291.5">of</text>
<text x="407.2" y="291.5">10</text>
</g>
</svg>
